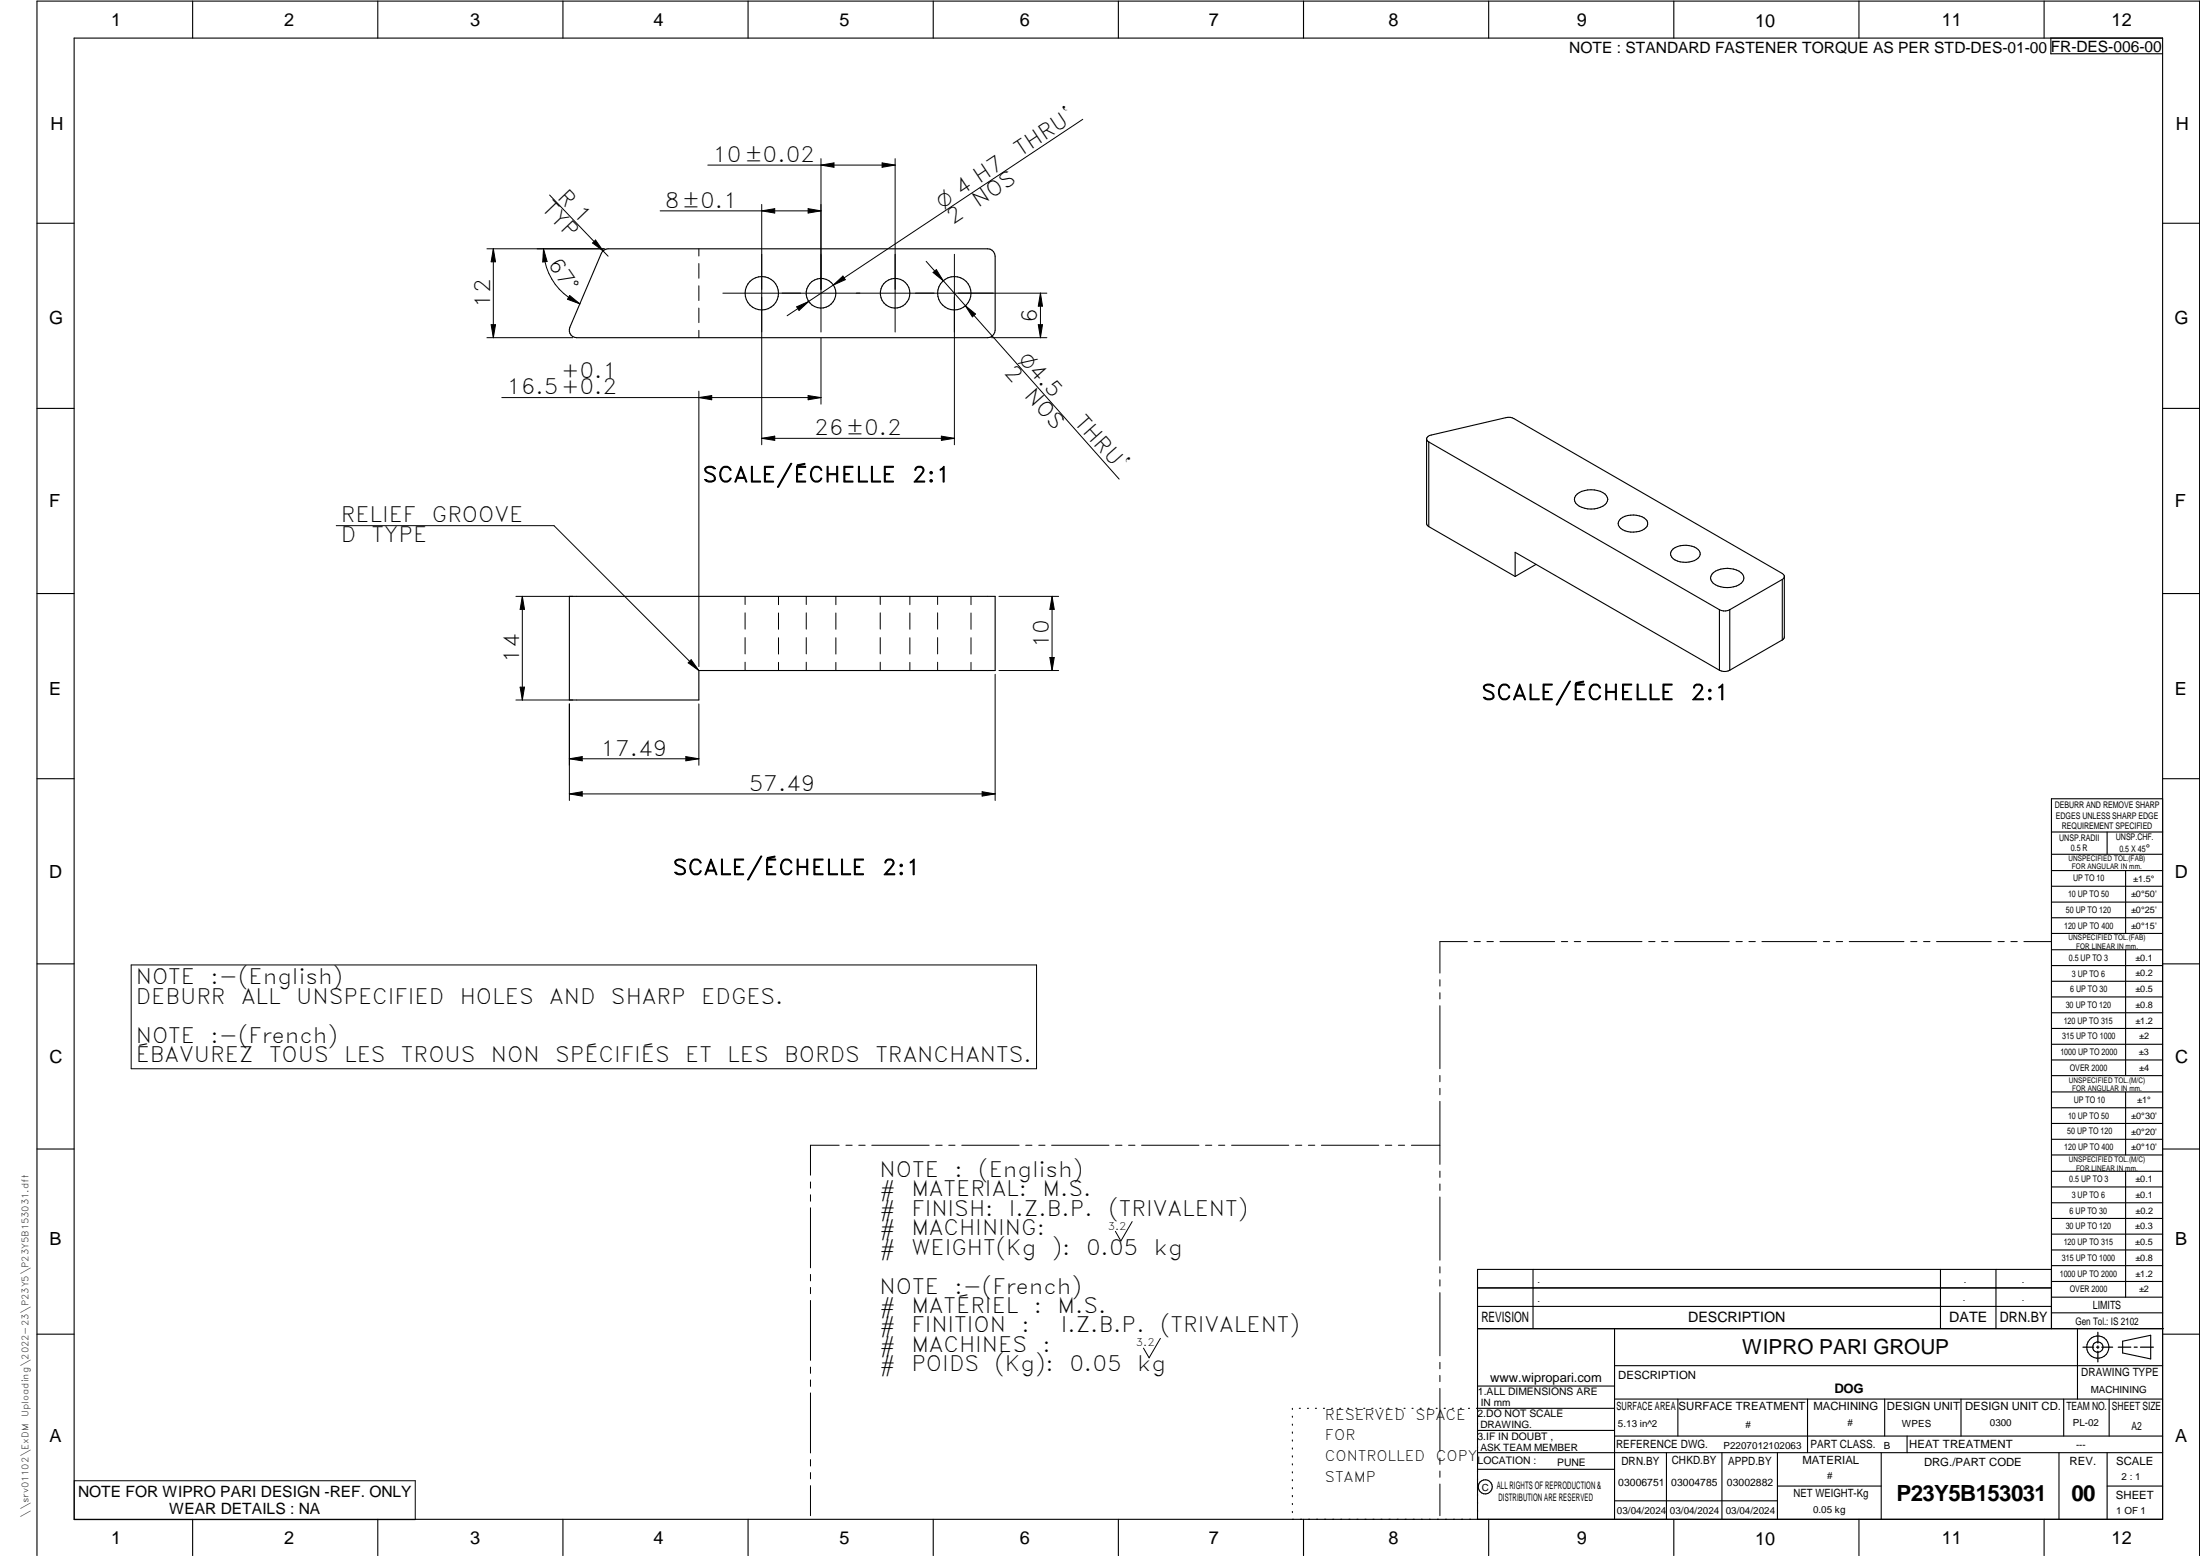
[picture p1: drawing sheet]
<svg xmlns="http://www.w3.org/2000/svg" width="594mm" height="420mm" viewBox="0 0 594 420" stroke-linecap="round" stroke-linejoin="round" font-family="sans-serif">
<g fill="none" stroke="#000" stroke-width=".3">
<path d="M20 10.3h564v400h-564zM52 .3v10M102 .3v10M152 .3v10M202 .3v10M252 .3v10M302 .3v10M352 .3v10M402 .3v10M452 .3v10M502 .3v10M552 .3v10"/>
<path d="M553.8 10.3v4.2h30.2M10 60.3h10M162.7 67.9l.4-.4 1.1-.3h102.5a2.03 2.03 0 0 1 2 2v20a2.13 2.13 0 0 1-2 2h-111a2 2 0 0 1-1.8-2.8zM584 60.3h10M10 110.3h10M385.2 118.5v22.9l.6 .8M385.8 119.3l78.5 45.3M385.8 119.3v22.9M385.8 119.3a.9 .9 0 0 1-.6-.9 .9 .9 0 0 1 .8-.8l20.6-4.8a2.82 2.82 0 0 1 2.2 .2l72.5 41.9 .5 .6v16.5l-.5 .8M584 110.3h10M425.9 133.4a6.4 6.4 0 0 1 7.9 .5 2.07 2.07 0 0 1-1.7 3.1 6.2 6.2 0 0 1-6.6-1.2 1.72 1.72 0 0 1 .4-2.4zM385.8 142.2l23.3 13.5"/>
<path d="M409.1 155.7v-6.6l55.2 31.9M414.8 152.4l-5.7 3.3M437.7 140a5.6 5.6 0 0 1 7.1 .7 1.87 1.87 0 0 1-1.4 2.5 5.6 5.6 0 0 1-6.1-.9 1.51 1.51 0 0 1 .4-2.3zM451.8 148.2a5.6 5.6 0 0 1 7.1 .6 1.87 1.87 0 0 1-1.4 2.6 5.8 5.8 0 0 1-6.1-.9 1.51 1.51 0 0 1 .4-2.3zM462.7 154.6a6.3 6.3 0 0 1 7.9 .5 1.89 1.89 0 0 1-1 2.8 6.3 6.3 0 0 1-7.3-.8 1.61 1.61 0 0 1 .4-2.5zM481.3 156.5v16.3M481.3 156.5l-14.2 8.1M481.8 155.8l-.5 .7M10 160.3h10M153.7 161h115v20.1h-80v7.9h-35zM464.3 164.6v16.4M464.3 164.6a2.94 2.94 0 0 0 2.8 0"/>
<path d="M467.1 164.6v16.4M481.3 172.8l-14.2 8.2M584 160.3h10M464.3 181a2.94 2.94 0 0 0 2.8 0M10 210.3h10M584 215.7h-30v143.1M584 210.3h10M554 224.7h30M554 230.7h30M554 235.1h30M554 239.3h30M569 224.7v6"/>
<path d="M574 235.1v17M554 243.6h30M554 247.8h30M554 252.1h30M554 256.5h30M574 256.5v33.9M10 260.3h10M554 260.7h30M554 265h30M554 269.2h30M554 273.5h30M554 277.7h30"/>
<path d="M584 260.3h10M554 282h30M554 286.2h30M554 290.4h30M554 294.9h30M554 299.1h30M574 294.9v17M10 310.3h10M554 303.4h30M554 307.6h30M554 311.9h30M554 316.3h30"/>
<path d="M574 316.3v34M584 310.3h10M554 320.5h30M554 324.8h30M554 329h30M554 333.2h30M554 337.5h30M399 358.8h185.2M399 352.8h155M399 347.8h155M414 342.8v16M436 358.8v51.5"/>
<path d="M524 342.8v16M539 342.8v16M554 341.8h30M554 346h30M554 350.3h30M554 354.5h30M554 342.8h-155v67.5M561 358.8v19M10 360.3h10M399 374.3h37M436 377.8h148M453.1 377.8v10"/>
<path d="M488.1 377.8v14.5M508.9 377.8v10M529.5 377.8v10M557.3 377.8v10M569.5 377.8v10M573.2 362.2l7.6-1.6v6.3l-7.6-1.6zM584 368.8h-148M584 360.3h10M349 380.3v.3M349 382.4v.3M349 384.6v.3M349 386.7v.3"/>
<path d="M349 388.8v.3M349 391v.3M349 393.1v.3M349 395.3v.3M349 397.4v.3M349 399.5v.3M350.9 380.3h.2M353.1 380.3h.2M355.2 380.3h.3M357.4 380.3h.3M359.6 380.3h.3M361.7 380.3h.3"/>
<path d="M363.9 380.3h.3M366.1 380.3h.3M368.3 380.3h.2M370.4 380.3h.3M372.6 380.3h.3M374.8 380.3h.3M376.9 380.3h.4M379.1 380.3h.3M381.3 380.3h.3M383.4 380.3h.4M385.6 380.3h.3M387.8 380.3h.3"/>
<path d="M390 380.3h.3M392.2 380.3h.3M394.3 380.3h.3M396.5 380.3h.3M398.7 380.3h37.3M399 396.7h37M399 392.3h185M399 386.2h37M436 387.8h148M450 392.3v18M465 392.3v18M480 392.3v18"/>
<path d="M508 392.3v18M515 387.8v4.5M556 392.3v18M569 392.3v18M52 410.3v9.7M102 410.3v9.7M152 410.3v9.7M202 410.3v9.7M252 410.3v9.7M302 410.3v9.7M349 401.7v.3M349 403.8v.4"/>
<path d="M349 406v.3M349 408.1v.3M352 410.3v9.7M402 410.3v9.7M436 405.3h44M452 410.3v9.7M480 401.3h28M502 410.3v9.7M552 410.3v9.7M569 401.3h15M10 420v-419.7h584v419.7"/>
<circle cx="205.7" cy="79.2" r="4.5"/>
<circle cx="221.7" cy="79.2" r="4"/>
<circle cx="241.7" cy="79.2" r="4"/>
<circle cx="257.7" cy="79.2" r="4.5"/>
<circle cx="566.5" cy="363.7" r="1.39"/>
<circle cx="566.5" cy="363.8" r="3"/>
<circle cx="401.1" cy="401.5" r="1.9"/>
</g>
<g fill="none" stroke="#000" stroke-width=".27">
<path d="M292.4 32.2l-79.9 53.1M148.4 52.7l15.8 16.5M178.3 56.9h43.4M191.1 44.6h50.6M205.7 56.9l3.5-.6v1.2zM205.7 55.2v64.9M218.2 56.3l3.5 .6-3.5 .6zM221.7 44.6l3.5-.6v1.2zM221.7 42.8v46.9M238.2 44l3.5 .6-3.5 .6zM241.7 42.8v46.9M131.5 67.2h31.7"/>
<path d="M133.2 67.2v24M133.2 67.2l.6 3.5h-1.2zM146.8 67.2l.9 3.4-1.1 .1zM146.8 67.2a16.3 16.3 0 0 0 9.8 14.8M153.8 79.8l2.8 2.2-3.4-1.2zM160.8 64.8l2 2.9-2.8-2.1zM188.7 67.2v1.9M188.7 71.2v3.9M188.7 77.2v4M195.2 79.2h87.5M225 77l2.6-2.5 .7 1zM250.1 70.6l10.6 11.9"/>
<path d="M252 73.6l.9-.8 1.8 3zM257.7 68.7v51.4M281 79.2l.5 3.5h-1.1zM281 79.2v12M131.5 91.2h23.2M132.6 87.7h1.2l-.6 3.5zM188.7 83.2v3.9M188.7 89.2v2M215.1 82.8l3.3-1.4-2.6 2.4zM221.7 91.2v17.9M260.7 82.5l41.5 46.9M260.7 82.6l2.7 2.2-.8 .8z"/>
<path d="M267.8 91.2h14.9M280.4 87.7h1.1l-.5 3.5zM135.5 107.4h86.2M188.7 105.6v74.4M188.7 107.4l3.5-.6v1.2zM205.7 118.4l3.5-.6v1.1zM205.7 118.4h52M218.2 106.8l3.5 .6-3.5 .5zM254.2 117.8l3.5 .6-3.5 .5zM90.8 141.9h58.8l39.1 39.2M139.3 161h15.4M141 161l.6 3.5h-1.1z"/>
<path d="M141 161v28M186.6 178.1l2.1 3-2.9-2.1zM201.2 161v2.2M201.2 165.5v4.4M201.2 172.2v4.4M201.2 178.8v2.3M210.2 161v2.3M210.2 165.5v4.4M210.2 172.2v4.4M210.2 178.9v2.2M217.7 161v2.2M217.7 165.5v4.4"/>
<path d="M217.7 172.2v4.4M217.7 178.8v2.3M225.7 161v2.3M225.7 165.5v4.4M225.7 172.2v4.4M225.7 178.9v2.2M237.7 161v2.2M237.7 165.5v4.4M237.7 172.2v4.4M237.7 178.8v2.3M245.7 161v2.3M245.7 165.5v4.4"/>
<path d="M245.7 172.2v4.4M245.7 178.9v2.2M253.2 161v2.2M253.2 165.5v4.4M253.2 172.2v4.4M253.2 178.8v2.3M262.2 161v2.3M262.2 165.5v4.4M262.2 172.2v4.4M262.2 178.9v2.2M269.7 161h16.2M283.5 177.5h1.2l-.6 3.6z"/>
<path d="M284.1 161l.6 3.5h-1.2zM284.1 161v20.1M139.3 189h15.4M140.5 185.5h1.1l-.6 3.5zM153.7 190.1v26.1M188.7 190.1v16.5M268.7 182.1v34.1M269.7 181.1h16.2M153.7 204.9l3.5-.6v1.1zM153.7 214.4l3.5-.6v1.2zM153.7 204.9h35M153.7 214.4h115"/>
<path d="M185.2 204.3l3.5 .6-3.5 .5zM265.2 213.8l3.5 .6-3.5 .6zM396.2 254.3h-7.4v8.5M398.1 254.3h1.6M401.5 254.3h1.8M405 254.3h14.8M421.6 254.3h1.7M425.1 254.3h1.7M428.6 254.3h14.8M445.2 254.3h1.7M448.7 254.3h1.7M452.2 254.3h14.8"/>
<path d="M468.8 254.3h1.7M472.3 254.3h1.7M475.8 254.3h14.8M492.4 254.3h1.7M495.8 254.3h1.8M499.4 254.3h14.7M516 254.3h1.6M519.4 254.3h1.8M522.9 254.3h14.8M539.5 254.3h1.7M543 254.3h1.7M546.5 254.3h7.4"/>
<path d="M35.4 260.6h244.5v28h-244.5zM388.8 264.5v1.8M388.8 268.1v1.6M388.8 271.6v17M388.8 290.4v1.7M388.8 293.9v1.7M388.8 297.4v17M218.9 319.2v1.6M226.6 309.2h-7.7v8.1M228.4 309.2h1.7M231.9 309.2h1.7M235.4 309.2h15.5"/>
<path d="M252.7 309.2h1.7M256.2 309.2h1.7M259.7 309.2h15.5M277 309.2h1.7M280.5 309.2h1.7M284 309.2h15.5M301.2 309.2h1.8M304.8 309.2h1.7M308.3 309.2h15.5M325.5 309.2h1.7M329.1 309.2h1.6M332.6 309.2h15.4"/>
<path d="M349.8 309.2h1.7M353.3 309.2h1.7M356.8 309.2h15.5M374.1 309.2h1.7M377.6 309.2h1.7M381.1 309.2h7.7M388.8 316.2v1.7M388.8 319.7v1.7M218.9 322.6v1.8M218.9 326.1v16.2M305.7 329.9l-3 5.2-1.5-2.6M388.8 323.2v17.1"/>
<path d="M218.9 344.1v1.8M218.9 347.6v1.7M218.9 351.2v16.1M388.8 342.1v1.6M388.8 345.6v1.7M388.8 349v17.1M218.9 369.1v1.7M218.9 372.6v1.8M218.9 376.1v16.2M313.3 361.4l-3 5.2-1.5-2.6M388.8 367.9v1.7M388.8 371.4v1.7"/>
<path d="M388.8 374.9v17M20.1 399.8h92v10.5h-92zM218.9 394.1v1.8M218.9 397.6v1.7M388.8 393.7v1.7M388.8 397.2v1.7M218.9 401.2v8.1M388.8 400.7v8.6"/>
</g>
<path d="M566.5 359.7v3M562.5 363.8h2.9M566.1 363.8h.7M566.5 363.4v.7M566.5 364.9v2.8M567.6 363.8h2.9M572 363.8h3.4M576.3 363.8h.8M578 363.8h3.5" fill="none" stroke="#000" stroke-width=".34"/>
<g fill="#000">
<path d="M205.7 56.9l3.5-.6v1.2zM218.2 56.3l3.5 .6-3.5 .6zM221.7 44.6l3.5-.6v1.2zM238.2 44l3.5 .6-3.5 .6zM133.2 67.2l.6 3.5h-1.2zM146.8 67.2l.9 3.4-1.1 .1zM153.8 79.8l2.8 2.2-3.4-1.2zM160.8 64.8l2 2.9-2.8-2.1zM225 77l2.6-2.5 .7 1zM252 73.6l.9-.8 1.8 3zM132.6 87.7h1.2l-.6 3.5zM215.1 82.8l3.3-1.4-2.6 2.4z"/>
<path d="M260.7 82.6l2.7 2.2-.8 .8zM280.4 87.7h1.1l-.5 3.5zM281 79.2l.5 3.5h-1.1zM188.7 107.4l3.5-.6v1.2zM205.7 118.4l3.5-.6v1.1zM218.2 106.8l3.5 .6-3.5 .6zM254.2 117.8l3.5 .6-3.5 .5zM141 161l.6 3.5h-1.1zM186.6 178.1l2.1 3-2.9-2.1zM284.1 161l.6 3.5h-1.2zM283.5 177.5h1.2l-.6 3.6zM140.5 185.5h1.1l-.6 3.5z"/>
<path d="M153.7 204.9l3.5-.6v1.1zM153.7 214.4l3.5-.6v1.2zM185.2 204.3l3.5 .6-3.5 .5zM265.2 213.8l3.5 .6-3.5 .6z"/>
</g>
<g font-size="6">
<text x="512.1" y="405.2">P23Y5B153031</text>
<text x="559.4" y="405.2">00</text>
</g>
<g font-size="5.7">
<text x="192.4" y="43.7">10±0.02</text>
<text x="275.5" y="42.3" transform="rotate(-34 275.5 42.3)">THRU`</text>
<text x="150.3" y="53.4" transform="rotate(46 150.3 53.4)">R 1</text>
<text x="146.1" y="56.6" transform="rotate(46 146.1 56.6)">TYP</text>
<text x="179.5" y="56.1">8±0.1</text>
<text x="264.1" y="56.3" transform="rotate(-34 264.1 56.3)">NOS</text>
<text x="257.3" y="60.7" transform="rotate(-34 257.3 60.7)">2</text>
<text x="147.7" y="71.3" transform="rotate(56 147.7 71.3)">67°</text>
<text x="132.4" y="83.1" transform="rotate(-90 132.4 83.1)">12</text>
<text x="280.1" y="87.2" transform="rotate(-90 280.1 87.2)">6</text>
<text x="151.5" y="101.9">+0.1</text>
<text x="271" y="100.8" transform="rotate(48 271 100.8)">2</text>
<text x="136.7" y="106.5">16.5+0.2</text>
<text x="276.4" y="106.8" transform="rotate(48 276.4 106.8)">NOS</text>
<text x="219.8" y="117.5">26±0.2</text>
<text x="289.8" y="114.1" transform="rotate(48 289.8 114.1)">THRU`</text>
<text x="189.7" y="130.2">SCALE/ÉCHELLE</text>
<text x="246.3" y="130.2">2:1</text>
<text x="92" y="141.1">RELIEF</text>
<text x="116.6" y="141.1">GROOVE</text>
<text x="92" y="146.3">D</text>
<text x="100.4" y="146.3">TYPE</text>
<text x="140.2" y="179" transform="rotate(-90 140.2 179)">14</text>
<text x="283.2" y="175" transform="rotate(-90 283.2 175)">10</text>
<text x="400" y="189">SCALE/ÉCHELLE</text>
<text x="456.5" y="189">2:1</text>
<text x="162.2" y="204">17.49</text>
<text x="202.2" y="213.5">57.49</text>
<text x="181.6" y="236.2">SCALE/ÉCHELLE</text>
<text x="238.2" y="236.2">2:1</text>
<text x="36.7" y="265.8">NOTE</text>
<text x="56.8" y="265.8">:-(English)</text>
<text x="36.7" y="271.1">DEBURR</text>
<text x="65.1" y="271.1">ALL</text>
<text x="80" y="271.1">UNSPECIFIED</text>
<text x="124.1" y="271.1">HOLES</text>
<text x="148.3" y="271.1">AND</text>
<text x="165" y="271.1">SHARP</text>
<text x="189.4" y="271.1">EDGES.</text>
<text x="36.7" y="281.6">NOTE</text>
<text x="56.8" y="281.6">:-(French)</text>
<text x="36.7" y="286.8">ÉBAVUREZ</text>
<text x="72.7" y="286.8">TOUS</text>
<text x="93" y="286.8">LES</text>
<text x="108.3" y="286.8">TROUS</text>
<text x="132.6" y="286.8">NON</text>
<text x="149.9" y="286.8">SPÉCIFIÉS</text>
<text x="185" y="286.8">ET</text>
<text x="196.4" y="286.8">LES</text>
<text x="211.8" y="286.8">BORDS</text>
<text x="236.4" y="286.8">TRANCHANTS.</text>
<text x="237.5" y="317.8">NOTE</text>
<text x="257.7" y="317.8">:</text>
<text x="264.1" y="317.8">(English)</text>
<text x="237.5" y="323">#</text>
<text x="246.1" y="323">MATERIAL:</text>
<text x="281.5" y="323">M.S.</text>
<text x="237.5" y="328.3">#</text>
<text x="246.1" y="328.3">FINISH:</text>
<text x="272.4" y="328.3">I.Z.B.P.</text>
<text x="299.3" y="328.3">(TRIVALENT)</text>
<text x="237.5" y="333.5">#</text>
<text x="246.1" y="333.5">MACHINING:</text>
<text x="237.5" y="338.8">#</text>
<text x="246.1" y="338.8">WEIGHT(Kg</text>
<text x="284" y="338.8">):</text>
<text x="293.3" y="338.8">0.05</text>
<text x="311.6" y="338.8">kg</text>
<text x="237.5" y="349.3">NOTE</text>
<text x="257.7" y="349.3">:-(French)</text>
<text x="237.5" y="354.5">#</text>
<text x="237.5" y="359.8">#</text>
<text x="246.1" y="359.8">FINITION</text>
<text x="246.1" y="354.5">MATÉRIEL</text>
<text x="275.8" y="359.8">:</text>
<text x="279.2" y="354.5">:</text>
<text x="285.6" y="354.5">M.S.</text>
<text x="286.4" y="359.8">I.Z.B.P.</text>
<text x="313.3" y="359.8">(TRIVALENT)</text>
<text x="237.5" y="365">#</text>
<text x="246.1" y="365">MACHINES</text>
<text x="281.5" y="365">:</text>
<text x="237.5" y="370.3">#</text>
<text x="246.1" y="370.3">POIDS</text>
<text x="268.5" y="370.3">(Kg):</text>
<text x="288.8" y="370.3">0.05</text>
<text x="307.1" y="370.3">kg</text>
</g>
<text font-size="5.6" x="470.5" y="365.5">WIPRO PARI GROUP</text>
<g font-size="5.4">
<text x="254.4" y="56.4" transform="rotate(-34 254.4 56.4)">O 4 H7</text>
<text x="274.9" y="97.3" transform="rotate(48 274.9 97.3)">O4.5</text>
</g>
<g font-size="4.9">
<text x="30" y="6.9">1</text>
<text x="76.7" y="6.9">2</text>
<text x="127" y="6.9">3</text>
<text x="176.5" y="6.9">4</text>
<text x="226.7" y="6.9">5</text>
<text x="275.4" y="6.9">6</text>
<text x="326.4" y="6.9">7</text>
<text x="375" y="6.9">8</text>
<text x="425.8" y="6.9">9</text>
<text x="473.9" y="7.3">10</text>
<text x="524.3" y="6.9">11</text>
<text x="570.2" y="6.9">12</text>
<text x="13.6" y="35.1">H</text>
<text x="587.6" y="35.1">H</text>
<text x="13.2" y="87.5">G</text>
<text x="587.2" y="87.5">G</text>
<text x="13.2" y="137">F</text>
<text x="587.2" y="137">F</text>
<text x="13.2" y="187.6">E</text>
<text x="587.2" y="187.6">E</text>
<text x="13.2" y="237">D</text>
<text x="587.2" y="237">D</text>
<text x="13.4" y="287.1">C</text>
<text x="587.4" y="287.1">C</text>
<text x="13.4" y="336.2">B</text>
<text x="587.4" y="336.2">B</text>
<text x="13.4" y="389.3">A</text>
<text x="587.4" y="389.3">A</text>
<text x="30" y="416.9">1</text>
<text x="76.7" y="416.9">2</text>
<text x="127" y="416.9">3</text>
<text x="176.5" y="416.9">4</text>
<text x="226.7" y="416.9">5</text>
<text x="275.4" y="416.9">6</text>
<text x="326.4" y="416.9">7</text>
<text x="375" y="416.9">8</text>
<text x="425.8" y="416.9">9</text>
<text x="473.9" y="417.3">10</text>
<text x="524.3" y="416.9">11</text>
<text x="570.2" y="416.9">12</text>
</g>
<g font-size="4.2">
<text x="423.7" y="14.3">NOTE : STANDARD FASTENER TORQUE AS PER STD-DES-01-00</text>
<text x="553.8" y="14">FR-DES-006-00</text>
<text x="21.1" y="404.3">NOTE FOR WIPRO PARI DESIGN -REF. ONLY</text>
<text x="45.7" y="408.8">WEAR DETAILS : NA</text>
</g>
<g font-size="3.9">
<text x="400" y="357.1">REVISION</text>
<text x="455.9" y="357.1">DESCRIPTION</text>
<text x="526.4" y="357.1">DATE</text>
<text x="540" y="357.1">DRN.BY</text>
<text x="357.8" y="383.3">RESERVED</text>
<text x="382.3" y="383.3">SPACE</text>
<text x="357.8" y="388.9">FOR</text>
<text x="357.8" y="394.5">CONTROLLED</text>
<text x="387.8" y="394.5">COPY</text>
<text x="357.8" y="400">STAMP</text>
</g>
<text font-size="3.6" x="495.3" y="376.1">DOG</text>
<text font-size="3.5" x="402.4" y="373.3">www.wipropari.com</text>
<g font-size="3.1">
<text x="565.1" y="353.5">LIMITS</text>
<text x="562" y="371.7">DRAWING TYPE</text>
<text x="437" y="372.3">DESCRIPTION</text>
<text x="436.5" y="380.8">SURFACE AREA</text>
<text x="453.3" y="380.8">SURFACE TREATMENT</text>
<text x="489.7" y="380.8">MACHINING</text>
<text x="509.5" y="380.8">DESIGN UNIT</text>
<text x="530.6" y="380.8">DESIGN UNIT CD.</text>
<text x="558" y="380.6">TEAM NO.</text>
<text x="570.3" y="380.7">SHEET SIZE</text>
<text x="575.6" y="386.1">A2</text>
<text x="436.4" y="391.1">REFERENCE DWG.</text>
<text x="437.8" y="395.5">DRN.BY</text>
<text x="451.4" y="395.4">CHKD.BY</text>
<text x="466.6" y="395.5">APPD.BY</text>
<text x="486.7" y="395.4">MATERIAL</text>
<text x="488.9" y="390.9">PART CLASS.</text>
<text x="515.6" y="390.9">HEAT TREATMENT</text>
<text x="519.6" y="395.9">DRG./PART CODE</text>
<text x="558.9" y="395.5">REV.</text>
<text x="571.4" y="395.6">SCALE</text>
<text x="484.3" y="404.2">NET WEIGHT-Kg</text>
<text x="571.4" y="404.7">SHEET</text>
</g>
<text font-size="3" x="579.5" y="230.1">°</text>
<g font-size="2.8">
<text x="299.1" y="332.1">3.2</text>
<text x="560.4" y="357.7">Gen Tol.: IS 2102</text>
<text x="306.7" y="363.6">3.2</text>
<text x="399.1" y="376.6">1.ALL DIMENSIONS ARE</text>
<text x="399" y="382.7">2.DO NOT SCALE</text>
<text x="399" y="388.7">3.IF IN DOUBT ,</text>
<text x="399" y="395.4">LOCATION :</text>
<text x="420.5" y="396">PUNE</text>
<text x="404.2" y="402">ALL RIGHTS OF REPRODUCTION &amp;</text>
<text x="437" y="401.2">03006751</text>
<text x="451.3" y="401.2">03004785</text>
<text x="466.3" y="401.2">03002882</text>
<text x="404.7" y="405.4">DISTRIBUTION ARE RESERVED</text>
</g>
<g font-size="2.7">
<text x="564.6" y="376.2">MACHINING</text>
<text x="399.9" y="379.7">IN mm</text>
<text x="399.7" y="385.7">DRAWING.</text>
<text x="436.9" y="385.4">5.13 in^2</text>
<text x="471.4" y="385.5">#</text>
<text x="498.9" y="385">#</text>
<text x="513.6" y="385.3">WPES</text>
<text x="537.3" y="385.1">0300</text>
<text x="559.7" y="385.1">PL-02</text>
<text x="399.7" y="391.8">ASK TEAM MEMBER</text>
<text x="465.4" y="391.2">P2207012102063</text>
<text x="508.7" y="391.2">B</text>
<text x="560.6" y="391.1">---</text>
<text x="493.4" y="399.5">#</text>
<text x="572.8" y="399.7">2 : 1</text>
<text x="400.1" y="402.5">C</text>
<text x="436.6" y="408.7">03/04/2024</text>
<text x="450.9" y="408.8">03/04/2024</text>
<text x="466" y="408.9">03/04/2024</text>
<text x="489.6" y="408.5">0.05 kg</text>
<text x="571.4" y="408.7">1 OF 1</text>
</g>
<g font-size="2.5">
<text x="554.9" y="218.3">DEBURR AND REMOVE SHARP</text>
<text x="555.2" y="221">EDGES UNLESS SHARP EDGE</text>
<text x="556.1" y="227.1">UNSP.RADII</text>
<text x="556.8" y="223.8">REQUIREMENT SPECIFIED</text>
<text x="571.4" y="226.9">UNSP.CHF.</text>
<text x="559.2" y="229.9">0.5 R</text>
<text x="572.3" y="230.1">0.5 X 45</text>
<text x="559.8" y="238">UP TO 10</text>
<text x="576.1" y="238.1">±1.5°</text>
<text x="558.5" y="242.2">10 UP TO 50</text>
<text x="575.5" y="242.3">±0°50'</text>
<text x="557.4" y="250.7">120 UP TO 400</text>
<text x="557.9" y="246.5">50 UP TO 120</text>
<text x="575.5" y="250.7">±0°15'</text>
<text x="575.5" y="246.5">±0°25'</text>
<text x="558.7" y="259.4">0.5 UP TO 3</text>
<text x="559.5" y="263.7">3 UP TO 6</text>
<text x="576.6" y="263.6">±0.2</text>
<text x="576.6" y="259.4">±0.1</text>
<text x="559" y="267.9">6 UP TO 30</text>
<text x="576.6" y="267.9">±0.5</text>
<text x="557.8" y="272.2">30 UP TO 120</text>
<text x="576.6" y="272.2">±0.8</text>
<text x="556.9" y="280.7">315 UP TO 1000</text>
<text x="557.3" y="276.4">120 UP TO 315</text>
<text x="576.6" y="276.4">±1.2</text>
<text x="577.7" y="280.7">±2</text>
<text x="556.4" y="284.9">1000 UP TO 2000</text>
<text x="577.6" y="284.9">±3</text>
<text x="558.9" y="289.2">OVER 2000</text>
<text x="577.7" y="289.3">±4</text>
<text x="560" y="297.9">UP TO 10</text>
<text x="577.1" y="297.9">±1°</text>
<text x="558.5" y="302.1">10 UP TO 50</text>
<text x="575.5" y="302.1">±0°30'</text>
<text x="557.4" y="310.6">120 UP TO 400</text>
<text x="558.2" y="306.3">50 UP TO 120</text>
<text x="575.5" y="310.6">±0°10'</text>
<text x="575.5" y="306.4">±0°20'</text>
<text x="558.8" y="319.2">0.5 UP TO 3</text>
<text x="559.4" y="323.4">3 UP TO 6</text>
<text x="576.6" y="319.2">±0.1</text>
<text x="576.6" y="323.5">±0.1</text>
<text x="558.9" y="327.7">6 UP TO 30</text>
<text x="576.7" y="327.7">±0.2</text>
<text x="557.8" y="332">30 UP TO 120</text>
<text x="576.6" y="332">±0.3</text>
<text x="556.8" y="340.5">315 UP TO 1000</text>
<text x="557.3" y="336.3">120 UP TO 315</text>
<text x="576.6" y="336.3">±0.5</text>
<text x="576.6" y="340.5">±0.8</text>
<text x="415.2" y="346.4">.</text>
<text x="530.3" y="346.5">.</text>
<text x="545.9" y="346.4">.</text>
<text x="556.2" y="344.7">1000 UP TO 2000</text>
<text x="576.6" y="344.7">±1.2</text>
<text x="415.2" y="351.5">.</text>
<text x="530" y="351.3">.</text>
<text x="545.9" y="351.4">.</text>
<text x="558.9" y="349">OVER 2000</text>
<text x="577.6" y="349">±2</text>
</g>
<g font-size="2.4">
<text x="7.7" y="382.7" transform="rotate(-90 7.7 382.7)">Uploading\2022-23\P23Y5\P23Y5B153031.dft</text>
<text x="7.7" y="409.8" transform="rotate(-90 7.7 409.8)">\\srv01102\ExDM</text>
</g>
<g font-size="2.1">
<text x="558.5" y="232.4">UNSPECIFIED TOL.(FAB)</text>
<text x="559.5" y="234.7">FOR ANGULAR IN mm.</text>
<text x="558.6" y="253.9">UNSPECIFIED TOL.(FAB)</text>
<text x="560.7" y="256.3">FOR LINEAR IN mm.</text>
<text x="558.7" y="292.3">UNSPECIFIED TOL.(M/C)</text>
<text x="559.6" y="294.7">FOR ANGULAR IN mm.</text>
<text x="558.7" y="313.7">UNSPECIFIED TOL.(M/C)</text>
<text x="560.6" y="316.1">FOR LINEAR IN mm.</text>
</g>
</svg>
